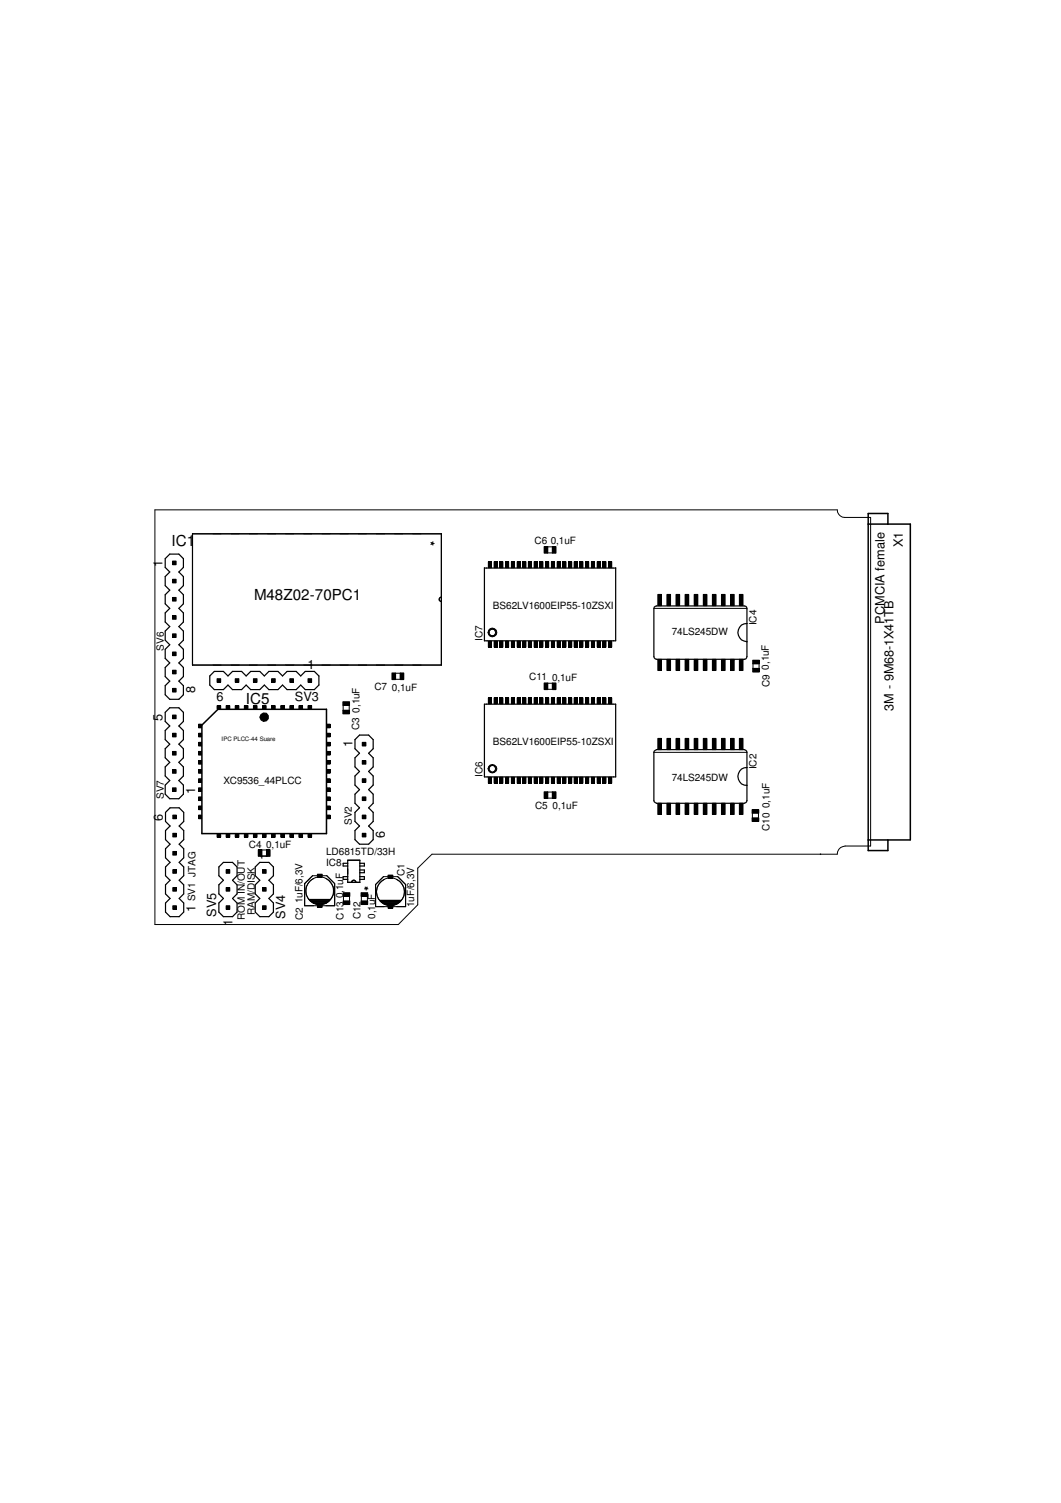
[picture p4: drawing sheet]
<svg xmlns="http://www.w3.org/2000/svg" width="148mm" height="210mm" viewBox="0 0 148 210" stroke-linecap="round" stroke-linejoin="round" font-family="sans-serif">
<g fill="none" stroke="#000" stroke-width=".17">
<path d="M23.1 78l.6-.6h1.3l.6 .6v1.2l-.6 .7 .6 .6v1.3l-.6 .6 .6 .7v1.2l-.6 .7 .6 .6v1.3l-.6 .6 .6 .6v1.3l-.6 .6 .6 .7v1.2l-.6 .7 .6 .6v1.3l-.6 .6 .6 .7v1.2l-.6 .7h-1.3l-.6-.7v-1.2l.6-.7-.6-.6v-1.3l.6-.6-.6-.7v-1.2l.6-.7-.6-.6v-1.3l.6-.6-.6-.6v-1.3l.6-.6-.6-.7v-1.2l.6-.7-.6-.6v-1.3l.6-.6-.6-.7zM26.9 74.5h34.7v18.4h-34.7zM67.6 79.3v10.2h18.4v-10.2M67.6 79.3h18.4M23.1 99.5l.6-.7h1.3l.6 .7v1.3l-.6 .6 .6 .6v1.3l-.6 .6 .6 .7v1.2l-.6 .7 .6 .6v1.3l-.6 .6 .6 .6v1.3l-.6 .6h-1.3l-.6-.6v-1.3l.6-.6-.6-.6v-1.3l.6-.6-.6-.7v-1.2l.6-.7-.6-.6v-1.3l.6-.6-.6-.6zM29.3 94.4l.6-.6h1.3l.6 .6 .7-.6h1.2l.7 .6 .6-.6h1.3l.6 .6 .6-.6h1.3l.7 .6 .6-.6h1.3l.6 .6 .6-.6h1.3l.6 .6v1.3l-.6 .6h-1.3l-.6-.6-.6 .6h-1.3l-.6-.6-.7 .6h-1.3l-.6-.6-.6 .6h-1.3l-.6-.6-.7 .6h-1.2l-.7-.6-.6 .6h-1.3l-.6-.6zM61.6 83.4l-.3 .2v.2l.3 .2M67.6 98.3h18.4v10.2h-18.4zM91.4 84.8l.3-.2 12.4 .1 .2 .3v6.9l-.2 .1-.2 .1-12.4-.1-.2-.3zM104.3 87.1a1.27 1.27 0 0 0-1.3 1.2 1.27 1.27 0 0 0 1.3 1.3M23.7 112.8h1.3l.7 .7v1.2l-.7 .7 .7 .6v1.3l-.7 .6 .7 .6v1.3l-.7 .6 .7 .7v1.2l-.7 .6 .7 .7v1.2l-.7 .7 .7 .6v1.3l-.7 .6h-1.3l-.6-.6v-1.3l.6-.6-.6-.7v-1.2l.6-.7-.6-.6v-1.2l.6-.7-.6-.6v-1.3l.6-.6-.6-.6v-1.3l.6-.6-.6-.7v-1.2zM49.6 103.3l.6-.6h1.3l.6 .6v1.3l-.6 .6 .6 .6v1.3l-.6 .6 .6 .7v1.2l-.6 .7 .6 .6v1.3l-.6 .6 .6 .7v1.2l-.6 .7 .6 .6v1.3l-.6 .6h-1.3l-.6-.6v-1.3l.6-.6-.6-.7v-1.2l.6-.7-.6-.6v-1.3l.6-.6-.6-.7v-1.2l.6-.7-.6-.6v-1.3l.6-.6-.6-.6z"/>
<path d="M91.4 104.9l.3-.2h12.2l.2 .1 .2 .3v6.9l-.4 .2h-12.2l-.2-.1-.2-.3zM104.3 107.2a1.25 1.25 0 0 0-1.3 1.2 1.25 1.25 0 0 0 1.3 1.3M30.6 121.1l.6-.7h1.3l.6 .7v1.2l-.6 .6 .6 .7v1.2l-.6 .7 .6 .6v1.3l-.6 .6h-1.3l-.6-.6v-1.3l.6-.6-.6-.7v-1.2l.6-.7-.6-.6zM35.6 121.1l.7-.7h1.2l.7 .7v1.2l-.7 .6 .7 .7v1.2l-.7 .7 .7 .6v1.3l-.7 .6h-1.2l-.7-.6v-1.3l.7-.6-.7-.7v-1.2l.7-.7-.7-.6zM48.6 120.1h1.6v3.1h-1.6zM48.6 122.4h-.7v.4h.7M48.6 120.6h-.7v.3h.7M49.1 123.2l.2-.3 .4 .2v.1M50.2 122.4h.7v.4h-.7M50.2 120.6h.7v.3h-.7M50.2 121.5h.7v.4h-.7"/>
</g>
<g fill="none" stroke="#000" stroke-width=".14">
<path d="M21.6 71.2h95.3a1.06 1.06 0 0 0 1.1 1.1h3.6v45.9h-3.6a1.12 1.12 0 0 0-1.1 1.1h-56.6l-2 1.9v5.2l-2.7 2.7h-34zM24.1 78.4h.5v.5h-.5zM26.9 74.5h34.7v18.4h-34.7zM68.2 78.4h.4v.9h-.4zM69 78.4h.4v.9h-.4zM69.8 78.4h.4v.9h-.4zM70.6 78.4h.4v.9h-.4zM71.4 78.4h.4v.9h-.4zM72.2 78.4h.4v.9h-.4zM73 78.4h.4v.9h-.4zM73.8 78.4h.4v.9h-.4zM74.6 78.4h.4v.9h-.4z"/>
<path d="M75.4 78.4h.4v.9h-.4zM76 76.3h.5v1h-.5zM76.2 78.4h.4v.9h-.4zM76.5 77.2h.7M76.5 76.4h.7M77 78.4h.4v.9h-.4zM77.1 76.3h.5v1h-.5zM77.8 78.4h.4v.9h-.4zM78.6 78.4h.4v.9h-.4zM79.4 78.4h.4v.9h-.4zM80.2 78.4h.4v.9h-.4zM81 78.4h.4v.9h-.4z"/>
<path d="M81.8 78.4h.4v.9h-.4zM82.6 78.4h.4v.9h-.4zM83.4 78.4h.4v.9h-.4zM84.2 78.4h.4v.9h-.4zM85 78.4h.4v.9h-.4zM24.1 80.9h.5v.5h-.5zM24.1 83.4h.5v.5h-.5zM24.1 86h.5v.5h-.5zM24.1 91.1h.5v.5h-.5zM24.1 88.5h.5v.5h-.5zM24.1 93.6h.5v.5h-.5zM24.1 96.1h.5v.5h-.5z"/>
<path d="M24.1 99.9h.5v.5h-.5zM30.3 98.6h.5v.4h-.5zM30.3 94.8h.5v.5h-.5zM31.6 98.6h.5v.4h-.5zM32.9 98.6h.5v.4h-.5zM32.9 94.8h.5v.5h-.5zM34.1 98.6h.5v.4h-.5zM35.4 98.6h.5v.4h-.5zM35.4 94.8h.5v.5h-.5zM36.7 98.6h.5v.4h-.5zM37.9 98.6h.5v.4h-.5zM37.9 94.8h.5v.5h-.5z"/>
<path d="M39.2 98.6h.5v.4h-.5zM40.5 98.6h.5v.4h-.5zM40.5 94.8h.5v.5h-.5zM41.7 98.6h.5v.4h-.5zM43 98.6h.5v.4h-.5zM43 94.8h.5v.5h-.5zM47.9 98h.9v.5h-.9zM47.9 99.2h.9v.5h-.9zM47.9 98.5v.7M48.8 98.5v.7M54.7 94h.5v.9h-.5zM55.2 94.9h.7"/>
<path d="M55.2 94h.7M55.9 94h.5v.9h-.5zM61.6 83.4l-.3 .2v.2l.3 .2M68.2 97.5h.4v.8h-.4zM68.2 89.5h.4v.9h-.4zM68.5 87.8a.62 .62 0 0 1 .8 .3 .62 .62 0 0 1-.4 .8 .62 .62 0 0 1-.7-.6h.1a.47 .47 0 0 1 .4-.4 .47 .47 0 0 1 .5 .4l-.1 .3a.46 .46 0 0 1-.5 .2 .46 .46 0 0 1-.3-.5h-.1v-.3zM69 97.5h.4v.8h-.4zM69 89.5h.4v.9h-.4zM69.8 97.5h.4v.8h-.4zM69.8 89.5h.4v.9h-.4zM70.6 97.5h.4v.8h-.4zM70.6 89.5h.4v.9h-.4z"/>
<path d="M71.4 97.5h.4v.8h-.4zM71.4 89.5h.4v.9h-.4zM72.2 97.5h.4v.8h-.4zM72.2 89.5h.4v.9h-.4zM73 97.5h.4v.8h-.4zM73 89.5h.4v.9h-.4zM73.8 97.5h.4v.8h-.4zM73.8 89.5h.4v.9h-.4zM74.6 97.5h.4v.8h-.4zM74.6 89.5h.4v.9h-.4zM75.4 97.5h.4v.8h-.4zM75.4 89.5h.4v.9h-.4z"/>
<path d="M76 95.4h.5v.9h-.5zM76.2 97.5h.4v.8h-.4zM76.2 89.5h.4v.9h-.4zM76.5 96.3h.7M76.5 95.4h.7M77 97.5h.4v.8h-.4zM77 89.5h.4v.9h-.4zM77.1 95.4h.5v.9h-.5zM77.8 97.5h.4v.8h-.4zM77.8 89.5h.4v.9h-.4zM78.6 97.5h.4v.8h-.4zM78.6 89.5h.4v.9h-.4z"/>
<path d="M79.4 97.5h.4v.8h-.4zM79.4 89.5h.4v.9h-.4zM80.2 97.5h.4v.8h-.4zM80.2 89.5h.4v.9h-.4zM81 97.5h.4v.8h-.4zM81 89.5h.4v.9h-.4zM81.8 97.5h.4v.8h-.4zM81.8 89.5h.4v.9h-.4zM82.6 97.5h.4v.8h-.4zM82.6 89.5h.4v.9h-.4zM83.4 97.5h.4v.8h-.4zM83.4 89.5h.4v.9h-.4z"/>
<path d="M84.2 97.5h.4v.8h-.4zM84.2 89.5h.4v.9h-.4zM85 97.5h.4v.8h-.4zM85 89.5h.4v.9h-.4zM91.4 85h12.9M91.9 92.1h.5v.1h-.5zM91.9 92.2h.5v1.4h-.5zM91.9 84.5h.5v.1h-.5zM91.9 83h.5v1.5h-.5zM93.1 92.1h.5v.1h-.5zM93.1 92.2h.5v1.4h-.5zM93.1 84.5h.5v.1h-.5z"/>
<path d="M93.1 83h.5v1.5h-.5zM94.4 84.5h.5v.1h-.5zM94.4 83h.5v1.5h-.5zM94.4 92.1h.5v.1h-.5zM94.4 92.2h.5v1.4h-.5zM95.7 84.5h.5v.1h-.5zM95.7 83h.5v1.5h-.5zM95.7 92.1h.5v.1h-.5zM95.7 92.2h.5v1.4h-.5zM96.9 84.5h.6v.1h-.6zM96.9 83h.6v1.5h-.6zM96.9 92.1h.6v.1h-.6z"/>
<path d="M96.9 92.2h.6v1.4h-.6zM98.2 83h.5v1.5h-.5zM98.2 84.5h.5v.1h-.5zM98.2 92.1h.5v.1h-.5zM98.2 92.2h.5v1.4h-.5zM99.5 84.5h.5v.1h-.5zM99.5 83h.5v1.5h-.5zM99.5 92.1h.5v.1h-.5zM99.5 92.2h.5v1.4h-.5zM100.8 84.5h.5v.1h-.5zM100.8 83h.5v1.5h-.5zM100.8 92.1h.5v.1h-.5z"/>
<path d="M100.8 92.2h.5v1.4h-.5zM102 84.5h.5v.1h-.5zM102 83h.5v1.5h-.5zM102 92.1h.5v.1h-.5zM102 92.2h.5v1.4h-.5zM103.3 84.5h.5v.1h-.5zM103.3 83h.5v1.5h-.5zM103.3 92.2h.5v1.4h-.5zM103.3 92.1h.5v.1h-.5zM105.1 92.2h.9v.5h-.9zM105.1 93.3h.9v.6h-.9zM105.2 92.7v.7"/>
<path d="M106 92.7v.7M24.1 107.5h.5v.5h-.5zM24.1 110h.5v.5h-.5zM24.1 104.9h.5v.6h-.5zM24.1 102.4h.5v.5h-.5zM24.1 116.4h.5v.5h-.5zM24.1 118.9h.5v.5h-.5zM24.1 113.8h.5v.5h-.5zM27.7 101.1h.5v.5h-.5zM27.7 102.4h.5v.5h-.5zM27.7 103.7h.5v.5h-.5zM27.7 104.9h.5v.6h-.5z"/>
<path d="M27.7 106.2h.5v.5h-.5zM27.7 107.5h.5v.5h-.5zM27.7 108.8h.5v.5h-.5zM27.7 110h.5v.5h-.5zM27.7 111.3h.5v.5h-.5zM27.7 112.6h.5v.5h-.5zM27.7 113.8h.5v.5h-.5zM30.3 116.5h.5v.4h-.5zM31.6 116.5h.5v.4h-.5zM32.9 116.5h.5v.4h-.5zM34.1 116.5h.5v.4h-.5zM35.4 116.5h.5v.4h-.5z"/>
<path d="M36.1 118.7h.5v.9h-.5zM36.5 118.7h.8M36.5 119.5h.8M36.7 116.5h.5v.4h-.5zM37.2 118.7h.5v.9h-.5zM37.9 116.5h.5v.4h-.5zM39.2 116.5h.5v.4h-.5zM40.5 116.5h.5v.4h-.5zM41.7 116.5h.5v.4h-.5zM43 116.5h.5v.4h-.5zM45.7 113.8h.4v.5h-.4zM45.7 112.6h.4v.5h-.4z"/>
<path d="M45.7 111.3h.4v.5h-.4zM45.7 110h.4v.5h-.4zM45.7 108.8h.4v.5h-.4zM45.7 107.5h.4v.5h-.4zM45.7 106.2h.4v.5h-.4zM45.7 104.9h.4v.6h-.4zM45.7 103.7h.4v.5h-.4zM45.7 102.4h.4v.5h-.4zM45.7 101.1h.4v.5h-.4zM50.6 106.2h.5v.5h-.5zM50.6 103.7h.5v.5h-.5zM50.6 108.8h.5v.5h-.5z"/>
<path d="M50.6 113.8h.5v.5h-.5zM50.6 111.3h.5v.5h-.5zM50.6 116.4h.5v.5h-.5zM68.2 108.5h.4v.9h-.4zM68.5 106.8a.61 .61 0 0 1 .8 .4 .61 .61 0 0 1-.4 .8 .61 .61 0 0 1-.7-.6h.1a.46 .46 0 0 1 .4-.5 .46 .46 0 0 1 .5 .5 .46 .46 0 0 1-.5 .4l-.2-.1-.2-.3h-.1v-.3zM69 108.5h.4v.9h-.4zM69.8 108.5h.4v.9h-.4zM70.6 108.5h.4v.9h-.4zM71.4 108.5h.4v.9h-.4zM72.2 108.5h.4v.9h-.4zM73 108.5h.4v.9h-.4zM73.8 108.5h.4v.9h-.4z"/>
<path d="M74.6 108.5h.4v.9h-.4zM75.4 108.5h.4v.9h-.4zM76 110.6h.5v.9h-.5zM76.2 108.5h.4v.9h-.4zM76.5 110.6h.7M76.5 111.5h.7M77 108.5h.4v.9h-.4zM77.1 110.6h.5v.9h-.5zM77.8 108.5h.4v.9h-.4zM78.6 108.5h.4v.9h-.4zM79.4 108.5h.4v.9h-.4zM80.2 108.5h.4v.9h-.4z"/>
<path d="M81 108.5h.4v.9h-.4zM81.8 108.5h.4v.9h-.4zM82.6 108.5h.4v.9h-.4zM83.4 108.5h.4v.9h-.4zM84.2 108.5h.4v.9h-.4zM85 108.5h.4v.9h-.4zM91.4 105.1h12.9M91.9 112.2h.5v.1h-.5zM91.9 112.3h.5v1.4h-.5zM91.9 104.6h.5v.1h-.5zM91.9 103.1h.5v1.5h-.5zM93.1 112.2h.5v.1h-.5z"/>
<path d="M93.1 112.3h.5v1.4h-.5zM93.1 104.6h.5v.1h-.5zM93.1 103.1h.5v1.5h-.5zM94.4 104.6h.5v.1h-.5zM94.4 103.1h.5v1.5h-.5zM94.4 112.2h.5v.1h-.5zM94.4 112.3h.5v1.4h-.5zM95.7 104.6h.5v.1h-.5zM95.7 103.1h.5v1.5h-.5zM95.7 112.2h.5v.1h-.5zM95.7 112.3h.5v1.4h-.5zM96.9 104.6h.6v.1h-.6z"/>
<path d="M96.9 103.1h.6v1.5h-.6zM96.9 112.2h.6v.1h-.6zM96.9 112.3h.6v1.4h-.6zM98.2 103.1h.5v1.5h-.5zM98.2 104.6h.5v.1h-.5zM98.2 112.2h.5v.1h-.5zM98.2 112.3h.5v1.4h-.5zM99.5 104.6h.5v.1h-.5zM99.5 103.1h.5v1.5h-.5zM99.5 112.2h.5v.1h-.5zM99.5 112.3h.5v1.4h-.5zM100.8 104.6h.5v.1h-.5z"/>
<path d="M100.8 103.1h.5v1.5h-.5zM100.8 112.2h.5v.1h-.5zM100.8 112.3h.5v1.4h-.5zM102 104.6h.5v.1h-.5zM102 103.1h.5v1.5h-.5zM102 112.2h.5v.1h-.5zM102 112.3h.5v1.4h-.5zM103.3 104.6h.5v.1h-.5zM103.3 103.1h.5v1.5h-.5zM103.3 112.3h.5v1.4h-.5zM103.3 112.2h.5v.1h-.5zM105 114.2h1v.5h-1z"/>
<path d="M105 113.1h1v.5h-1zM105.1 113.5v.8M105.9 113.5v.8M24.1 124h.5v.5h-.5zM24.1 126.5h.5v.5h-.5zM24.1 121.5h.5v.5h-.5zM31.6 124h.5v.5h-.5zM31.6 126.5h.5v.5h-.5zM31.6 121.5h.5v.5h-.5zM36.7 124h.5v.5h-.5zM36.7 121.5h.5v.5h-.5zM36.7 126.5h.5v.5h-.5z"/>
<path d="M43.1 125.6h3M43.2 125.6h2.9a1.86 1.86 0 0 1-2.9 0zM43.2 125.7h2.8M43.3 125.7h2.6M43.4 125.8h2.5M43.4 125.9h2.4M43.5 125.9h2.3M43.6 125.9h2.1M43.6 122.3h2l1.1 1.1v3.1h-4.2v-3.1zM43.6 126h2M43.7 126.1h1.9M43.8 126.1h1.7"/>
<path d="M43.8 122.7a1.92 1.92 0 0 0-1.1 1.7 1.92 1.92 0 0 0 1.1 1.8M43.9 126.2h1.5M44.1 126.2h1.1M44.3 126.2h.8M44.3 126.3h.7v.4h-.7zM44.3 122.1h.7v.4h-.7zM45.5 122.7a1.95 1.95 0 0 1 0 3.5M47.9 124.7h1v.5h-1zM47.9 125.8h1v.5h-1zM48 125.1v.8M48.8 125.1v.8M50.4 124.7h1v.5h-1z"/>
<path d="M50.4 125.8h1v.5h-1zM50.5 125.1v.8M51.3 125.1v.8M53 125.7h3M53.1 125.8h2.8a1.8 1.8 0 0 1-2.8 0zM53.1 125.8h2.8M53.2 125.9h2.7M53.3 125.9h2.5M53.4 126h2.3M53.4 126.1h2.2M53.5 126.1h2M53.6 122.4h1.9l1.1 1.1v3.1h-4.1v-3.1z"/>
<path d="M53.6 126.2h1.9M53.7 122.8a1.92 1.92 0 0 0-1.1 1.7 1.92 1.92 0 0 0 1.1 1.8M53.7 126.2h1.6M53.9 126.3h1.3M54.1 126.4h.9M54.2 126.4h.7v.4h-.7zM54.2 122.2h.7v.4h-.7zM55.4 122.8a1.92 1.92 0 0 1 1.1 1.7 1.92 1.92 0 0 1-1.1 1.8"/>
<circle cx="36.9" cy="100.1" r=".62"/>
<circle cx="44.7" cy="124.4" r="1.94"/>
<circle cx="54.5" cy="124.5" r="1.94"/>
</g>
<path d="M121.2 73.2h5.9v44.1M124 73.2v-1.5h-2.8v47.1h2.8v-1.5M28.2 101.3l2.2-2.2h15.2v17.3h-17.4zM121.2 117.3h5.9" fill="none" stroke="#000" stroke-width=".21"/>
<g fill="#000">
<path d="M24.1 78.4h.5v.5h-.5z" fill-rule="evenodd"/>
<path d="M68.2 78.4h.4v.9h-.4z" fill-rule="evenodd"/>
<path d="M69 78.4h.4v.9h-.4z" fill-rule="evenodd"/>
<path d="M69.8 78.4h.4v.9h-.4z" fill-rule="evenodd"/>
<path d="M70.6 78.4h.4v.9h-.4z" fill-rule="evenodd"/>
<path d="M71.4 78.4h.4v.9h-.4z" fill-rule="evenodd"/>
<path d="M72.2 78.4h.4v.9h-.4z" fill-rule="evenodd"/>
<path d="M73 78.4h.4v.9h-.4z" fill-rule="evenodd"/>
<path d="M73.8 78.4h.4v.9h-.4z" fill-rule="evenodd"/>
<path d="M74.6 78.4h.4v.9h-.4z" fill-rule="evenodd"/>
<path d="M75.4 78.4h.4v.9h-.4z" fill-rule="evenodd"/>
<path d="M76 76.3h.5v1h-.5z" fill-rule="evenodd"/>
<path d="M76.2 78.4h.4v.9h-.4z" fill-rule="evenodd"/>
<path d="M77 78.4h.4v.9h-.4z" fill-rule="evenodd"/>
<path d="M77.1 76.3h.5v1h-.5z" fill-rule="evenodd"/>
<path d="M77.8 78.4h.4v.9h-.4z" fill-rule="evenodd"/>
<path d="M78.6 78.4h.4v.9h-.4z" fill-rule="evenodd"/>
<path d="M79.4 78.4h.4v.9h-.4z" fill-rule="evenodd"/>
<path d="M80.2 78.4h.4v.9h-.4z" fill-rule="evenodd"/>
<path d="M81 78.4h.4v.9h-.4z" fill-rule="evenodd"/>
<path d="M81.8 78.4h.4v.9h-.4z" fill-rule="evenodd"/>
<path d="M82.6 78.4h.4v.9h-.4z" fill-rule="evenodd"/>
<path d="M83.4 78.4h.4v.9h-.4z" fill-rule="evenodd"/>
<path d="M84.2 78.4h.4v.9h-.4z" fill-rule="evenodd"/>
<path d="M85 78.4h.4v.9h-.4z" fill-rule="evenodd"/>
<path d="M24.1 80.9h.5v.5h-.5z" fill-rule="evenodd"/>
<path d="M24.1 83.4h.5v.5h-.5z" fill-rule="evenodd"/>
<path d="M24.1 86h.5v.5h-.5z" fill-rule="evenodd"/>
<path d="M24.1 91.1h.5v.5h-.5z" fill-rule="evenodd"/>
<path d="M24.1 88.5h.5v.5h-.5z" fill-rule="evenodd"/>
<path d="M24.1 93.6h.5v.5h-.5z" fill-rule="evenodd"/>
<path d="M24.1 96.1h.5v.5h-.5z" fill-rule="evenodd"/>
<path d="M30.3 98.6h.5v.4h-.5z" fill-rule="evenodd"/>
<path d="M30.3 94.8h.5v.5h-.5z" fill-rule="evenodd"/>
<path d="M31.6 98.6h.5v.4h-.5z" fill-rule="evenodd"/>
<path d="M32.9 98.6h.5v.4h-.5z" fill-rule="evenodd"/>
<path d="M32.9 94.8h.5v.5h-.5z" fill-rule="evenodd"/>
<path d="M34.1 98.6h.5v.4h-.5z" fill-rule="evenodd"/>
<path d="M35.4 98.6h.5v.4h-.5z" fill-rule="evenodd"/>
<path d="M35.4 94.8h.5v.5h-.5z" fill-rule="evenodd"/>
<path d="M36.7 98.6h.5v.4h-.5z" fill-rule="evenodd"/>
<path d="M37.9 98.6h.5v.4h-.5z" fill-rule="evenodd"/>
<path d="M37.9 94.8h.5v.5h-.5z" fill-rule="evenodd"/>
<path d="M39.2 98.6h.5v.4h-.5z" fill-rule="evenodd"/>
<path d="M40.5 98.6h.5v.4h-.5z" fill-rule="evenodd"/>
<path d="M40.5 94.8h.5v.5h-.5z" fill-rule="evenodd"/>
<path d="M41.7 98.6h.5v.4h-.5z" fill-rule="evenodd"/>
<path d="M43 98.6h.5v.4h-.5z" fill-rule="evenodd"/>
<path d="M43 94.8h.5v.5h-.5z" fill-rule="evenodd"/>
<path d="M47.9 98h.9v.5h-.9z" fill-rule="evenodd"/>
<path d="M47.9 99.2h.9v.5h-.9z" fill-rule="evenodd"/>
<path d="M54.7 94h.5v.9h-.5z" fill-rule="evenodd"/>
<path d="M55.9 94h.5v.9h-.5z" fill-rule="evenodd"/>
<path d="M68.5 87.8a.62 .62 0 0 1 .8 .3 .62 .62 0 0 1-.4 .8 .62 .62 0 0 1-.7-.6h.1a.47 .47 0 0 1 .4-.4 .47 .47 0 0 1 .5 .4l-.1 .3a.46 .46 0 0 1-.5 .2 .46 .46 0 0 1-.3-.5h-.1v-.3z" fill-rule="evenodd"/>
<path d="M68.2 97.5h.4v.8h-.4z" fill-rule="evenodd"/>
<path d="M68.2 89.5h.4v.9h-.4z" fill-rule="evenodd"/>
<path d="M69 97.5h.4v.8h-.4z" fill-rule="evenodd"/>
<path d="M69 89.5h.4v.9h-.4z" fill-rule="evenodd"/>
<path d="M69.8 97.5h.4v.8h-.4z" fill-rule="evenodd"/>
<path d="M69.8 89.5h.4v.9h-.4z" fill-rule="evenodd"/>
<path d="M70.6 97.5h.4v.8h-.4z" fill-rule="evenodd"/>
<path d="M70.6 89.5h.4v.9h-.4z" fill-rule="evenodd"/>
<path d="M71.4 97.5h.4v.8h-.4z" fill-rule="evenodd"/>
<path d="M71.4 89.5h.4v.9h-.4z" fill-rule="evenodd"/>
<path d="M72.2 97.5h.4v.8h-.4z" fill-rule="evenodd"/>
<path d="M72.2 89.5h.4v.9h-.4z" fill-rule="evenodd"/>
<path d="M73 97.5h.4v.8h-.4z" fill-rule="evenodd"/>
<path d="M73 89.5h.4v.9h-.4z" fill-rule="evenodd"/>
<path d="M73.8 97.5h.4v.8h-.4z" fill-rule="evenodd"/>
<path d="M73.8 89.5h.4v.9h-.4z" fill-rule="evenodd"/>
<path d="M74.6 97.5h.4v.8h-.4z" fill-rule="evenodd"/>
<path d="M74.6 89.5h.4v.9h-.4z" fill-rule="evenodd"/>
<path d="M75.4 97.5h.4v.8h-.4z" fill-rule="evenodd"/>
<path d="M75.4 89.5h.4v.9h-.4z" fill-rule="evenodd"/>
<path d="M76 95.4h.5v.9h-.5z" fill-rule="evenodd"/>
<path d="M76.2 97.5h.4v.8h-.4z" fill-rule="evenodd"/>
<path d="M76.2 89.5h.4v.9h-.4z" fill-rule="evenodd"/>
<path d="M77 97.5h.4v.8h-.4z" fill-rule="evenodd"/>
<path d="M77 89.5h.4v.9h-.4z" fill-rule="evenodd"/>
<path d="M77.1 95.4h.5v.9h-.5z" fill-rule="evenodd"/>
<path d="M77.8 97.5h.4v.8h-.4z" fill-rule="evenodd"/>
<path d="M77.8 89.5h.4v.9h-.4z" fill-rule="evenodd"/>
<path d="M78.6 97.5h.4v.8h-.4z" fill-rule="evenodd"/>
<path d="M78.6 89.5h.4v.9h-.4z" fill-rule="evenodd"/>
<path d="M79.4 97.5h.4v.8h-.4z" fill-rule="evenodd"/>
<path d="M79.4 89.5h.4v.9h-.4z" fill-rule="evenodd"/>
<path d="M80.2 97.5h.4v.8h-.4z" fill-rule="evenodd"/>
<path d="M80.2 89.5h.4v.9h-.4z" fill-rule="evenodd"/>
<path d="M81 97.5h.4v.8h-.4z" fill-rule="evenodd"/>
<path d="M81 89.5h.4v.9h-.4z" fill-rule="evenodd"/>
<path d="M81.8 97.5h.4v.8h-.4z" fill-rule="evenodd"/>
<path d="M81.8 89.5h.4v.9h-.4z" fill-rule="evenodd"/>
<path d="M82.6 97.5h.4v.8h-.4z" fill-rule="evenodd"/>
<path d="M82.6 89.5h.4v.9h-.4z" fill-rule="evenodd"/>
<path d="M83.4 97.5h.4v.8h-.4z" fill-rule="evenodd"/>
<path d="M83.4 89.5h.4v.9h-.4z" fill-rule="evenodd"/>
<path d="M84.2 97.5h.4v.8h-.4z" fill-rule="evenodd"/>
<path d="M84.2 89.5h.4v.9h-.4z" fill-rule="evenodd"/>
<path d="M85 97.5h.4v.8h-.4z" fill-rule="evenodd"/>
<path d="M85 89.5h.4v.9h-.4z" fill-rule="evenodd"/>
<path d="M91.9 92.1h.5v.1h-.5z" fill-rule="evenodd"/>
<path d="M91.9 92.2h.5v1.4h-.5z" fill-rule="evenodd"/>
<path d="M91.9 84.5h.5v.1h-.5z" fill-rule="evenodd"/>
<path d="M91.9 83h.5v1.5h-.5z" fill-rule="evenodd"/>
<path d="M93.1 92.1h.5v.1h-.5z" fill-rule="evenodd"/>
<path d="M93.1 92.2h.5v1.4h-.5z" fill-rule="evenodd"/>
<path d="M93.1 84.5h.5v.1h-.5z" fill-rule="evenodd"/>
<path d="M93.1 83h.5v1.5h-.5z" fill-rule="evenodd"/>
<path d="M94.4 84.5h.5v.1h-.5z" fill-rule="evenodd"/>
<path d="M94.4 83h.5v1.5h-.5z" fill-rule="evenodd"/>
<path d="M94.4 92.1h.5v.1h-.5z" fill-rule="evenodd"/>
<path d="M94.4 92.2h.5v1.4h-.5z" fill-rule="evenodd"/>
<path d="M95.7 84.5h.5v.1h-.5z" fill-rule="evenodd"/>
<path d="M95.7 83h.5v1.5h-.5z" fill-rule="evenodd"/>
<path d="M95.7 92.1h.5v.1h-.5z" fill-rule="evenodd"/>
<path d="M95.7 92.2h.5v1.4h-.5z" fill-rule="evenodd"/>
<path d="M96.9 84.5h.6v.1h-.6z" fill-rule="evenodd"/>
<path d="M96.9 83h.6v1.5h-.6z" fill-rule="evenodd"/>
<path d="M96.9 92.1h.6v.1h-.6z" fill-rule="evenodd"/>
<path d="M96.9 92.2h.6v1.4h-.6z" fill-rule="evenodd"/>
<path d="M98.2 83h.5v1.5h-.5z" fill-rule="evenodd"/>
<path d="M98.2 84.5h.5v.1h-.5z" fill-rule="evenodd"/>
<path d="M98.2 92.1h.5v.1h-.5z" fill-rule="evenodd"/>
<path d="M98.2 92.2h.5v1.4h-.5z" fill-rule="evenodd"/>
<path d="M99.5 84.5h.5v.1h-.5z" fill-rule="evenodd"/>
<path d="M99.5 83h.5v1.5h-.5z" fill-rule="evenodd"/>
<path d="M99.5 92.1h.5v.1h-.5z" fill-rule="evenodd"/>
<path d="M99.5 92.2h.5v1.4h-.5z" fill-rule="evenodd"/>
<path d="M100.8 84.5h.5v.1h-.5z" fill-rule="evenodd"/>
<path d="M100.8 83h.5v1.5h-.5z" fill-rule="evenodd"/>
<path d="M100.8 92.1h.5v.1h-.5z" fill-rule="evenodd"/>
<path d="M100.8 92.2h.5v1.4h-.5z" fill-rule="evenodd"/>
<path d="M102 84.5h.5v.1h-.5z" fill-rule="evenodd"/>
<path d="M102 83h.5v1.5h-.5z" fill-rule="evenodd"/>
<path d="M102 92.1h.5v.1h-.5z" fill-rule="evenodd"/>
<path d="M102 92.2h.5v1.4h-.5z" fill-rule="evenodd"/>
<path d="M103.3 84.5h.5v.1h-.5z" fill-rule="evenodd"/>
<path d="M103.3 83h.5v1.5h-.5z" fill-rule="evenodd"/>
<path d="M103.3 92.2h.5v1.4h-.5z" fill-rule="evenodd"/>
<path d="M103.3 92.1h.5v.1h-.5z" fill-rule="evenodd"/>
<path d="M105.1 92.2h.9v.5h-.9z" fill-rule="evenodd"/>
<path d="M105.1 93.3h.9v.6h-.9z" fill-rule="evenodd"/>
<path d="M24.1 107.5h.5v.5h-.5z" fill-rule="evenodd"/>
<path d="M24.1 110h.5v.5h-.5z" fill-rule="evenodd"/>
<path d="M24.1 104.9h.5v.6h-.5z" fill-rule="evenodd"/>
<path d="M24.1 99.9h.5v.5h-.5z" fill-rule="evenodd"/>
<path d="M24.1 102.4h.5v.5h-.5z" fill-rule="evenodd"/>
<path d="M24.1 116.4h.5v.5h-.5z" fill-rule="evenodd"/>
<path d="M24.1 118.9h.5v.5h-.5z" fill-rule="evenodd"/>
<path d="M24.1 113.8h.5v.5h-.5z" fill-rule="evenodd"/>
<path d="M27.7 101.1h.5v.5h-.5z" fill-rule="evenodd"/>
<path d="M27.7 102.4h.5v.5h-.5z" fill-rule="evenodd"/>
<path d="M27.7 103.7h.5v.5h-.5z" fill-rule="evenodd"/>
<path d="M27.7 104.9h.5v.6h-.5z" fill-rule="evenodd"/>
<path d="M27.7 106.2h.5v.5h-.5z" fill-rule="evenodd"/>
<path d="M27.7 107.5h.5v.5h-.5z" fill-rule="evenodd"/>
<path d="M27.7 108.8h.5v.5h-.5z" fill-rule="evenodd"/>
<path d="M27.7 110h.5v.5h-.5z" fill-rule="evenodd"/>
<path d="M27.7 111.3h.5v.5h-.5z" fill-rule="evenodd"/>
<path d="M27.7 112.6h.5v.5h-.5z" fill-rule="evenodd"/>
<path d="M27.7 113.8h.5v.5h-.5z" fill-rule="evenodd"/>
<path d="M30.3 116.5h.5v.4h-.5z" fill-rule="evenodd"/>
<path d="M31.6 116.5h.5v.4h-.5z" fill-rule="evenodd"/>
<path d="M32.9 116.5h.5v.4h-.5z" fill-rule="evenodd"/>
<path d="M34.1 116.5h.5v.4h-.5z" fill-rule="evenodd"/>
<path d="M35.4 116.5h.5v.4h-.5z" fill-rule="evenodd"/>
<path d="M36.1 118.7h.5v.9h-.5z" fill-rule="evenodd"/>
<path d="M36.7 116.5h.5v.4h-.5z" fill-rule="evenodd"/>
<path d="M37.2 118.7h.5v.9h-.5z" fill-rule="evenodd"/>
<path d="M37.9 116.5h.5v.4h-.5z" fill-rule="evenodd"/>
<path d="M39.2 116.5h.5v.4h-.5z" fill-rule="evenodd"/>
<path d="M40.5 116.5h.5v.4h-.5z" fill-rule="evenodd"/>
<path d="M41.7 116.5h.5v.4h-.5z" fill-rule="evenodd"/>
<path d="M43 116.5h.5v.4h-.5z" fill-rule="evenodd"/>
<path d="M45.7 113.8h.4v.5h-.4z" fill-rule="evenodd"/>
<path d="M45.7 112.6h.4v.5h-.4z" fill-rule="evenodd"/>
<path d="M45.7 111.3h.4v.5h-.4z" fill-rule="evenodd"/>
<path d="M45.7 110h.4v.5h-.4z" fill-rule="evenodd"/>
<path d="M45.7 108.8h.4v.5h-.4z" fill-rule="evenodd"/>
<path d="M45.7 107.5h.4v.5h-.4z" fill-rule="evenodd"/>
<path d="M45.7 106.2h.4v.5h-.4z" fill-rule="evenodd"/>
<path d="M45.7 104.9h.4v.6h-.4z" fill-rule="evenodd"/>
<path d="M45.7 103.7h.4v.5h-.4z" fill-rule="evenodd"/>
<path d="M45.7 102.4h.4v.5h-.4z" fill-rule="evenodd"/>
<path d="M45.7 101.1h.4v.5h-.4z" fill-rule="evenodd"/>
<path d="M50.6 106.2h.5v.5h-.5z" fill-rule="evenodd"/>
<path d="M50.6 103.7h.5v.5h-.5z" fill-rule="evenodd"/>
<path d="M50.6 108.8h.5v.5h-.5z" fill-rule="evenodd"/>
<path d="M50.6 113.8h.5v.5h-.5z" fill-rule="evenodd"/>
<path d="M50.6 111.3h.5v.5h-.5z" fill-rule="evenodd"/>
<path d="M50.6 116.4h.5v.5h-.5z" fill-rule="evenodd"/>
<path d="M68.5 106.8a.61 .61 0 0 1 .8 .4 .61 .61 0 0 1-.4 .8 .61 .61 0 0 1-.7-.6h.1a.46 .46 0 0 1 .4-.5 .46 .46 0 0 1 .5 .5 .46 .46 0 0 1-.5 .4l-.2-.1-.2-.3h-.1v-.3z" fill-rule="evenodd"/>
<path d="M68.2 108.5h.4v.9h-.4z" fill-rule="evenodd"/>
<path d="M69 108.5h.4v.9h-.4z" fill-rule="evenodd"/>
<path d="M69.8 108.5h.4v.9h-.4z" fill-rule="evenodd"/>
<path d="M70.6 108.5h.4v.9h-.4z" fill-rule="evenodd"/>
<path d="M71.4 108.5h.4v.9h-.4z" fill-rule="evenodd"/>
<path d="M72.2 108.5h.4v.9h-.4z" fill-rule="evenodd"/>
<path d="M73 108.5h.4v.9h-.4z" fill-rule="evenodd"/>
<path d="M73.8 108.5h.4v.9h-.4z" fill-rule="evenodd"/>
<path d="M74.6 108.5h.4v.9h-.4z" fill-rule="evenodd"/>
<path d="M75.4 108.5h.4v.9h-.4z" fill-rule="evenodd"/>
<path d="M76 110.6h.5v.9h-.5z" fill-rule="evenodd"/>
<path d="M76.2 108.5h.4v.9h-.4z" fill-rule="evenodd"/>
<path d="M77 108.5h.4v.9h-.4z" fill-rule="evenodd"/>
<path d="M77.1 110.6h.5v.9h-.5z" fill-rule="evenodd"/>
<path d="M77.8 108.5h.4v.9h-.4z" fill-rule="evenodd"/>
<path d="M78.6 108.5h.4v.9h-.4z" fill-rule="evenodd"/>
<path d="M79.4 108.5h.4v.9h-.4z" fill-rule="evenodd"/>
<path d="M80.2 108.5h.4v.9h-.4z" fill-rule="evenodd"/>
<path d="M81 108.5h.4v.9h-.4z" fill-rule="evenodd"/>
<path d="M81.8 108.5h.4v.9h-.4z" fill-rule="evenodd"/>
<path d="M82.6 108.5h.4v.9h-.4z" fill-rule="evenodd"/>
<path d="M83.4 108.5h.4v.9h-.4z" fill-rule="evenodd"/>
<path d="M84.2 108.5h.4v.9h-.4z" fill-rule="evenodd"/>
<path d="M85 108.5h.4v.9h-.4z" fill-rule="evenodd"/>
<path d="M91.9 112.2h.5v.1h-.5z" fill-rule="evenodd"/>
<path d="M91.9 112.3h.5v1.4h-.5z" fill-rule="evenodd"/>
<path d="M91.9 104.6h.5v.1h-.5z" fill-rule="evenodd"/>
<path d="M91.9 103.1h.5v1.5h-.5z" fill-rule="evenodd"/>
<path d="M93.1 112.2h.5v.1h-.5z" fill-rule="evenodd"/>
<path d="M93.1 112.3h.5v1.4h-.5z" fill-rule="evenodd"/>
<path d="M93.1 104.6h.5v.1h-.5z" fill-rule="evenodd"/>
<path d="M93.1 103.1h.5v1.5h-.5z" fill-rule="evenodd"/>
<path d="M94.4 104.6h.5v.1h-.5z" fill-rule="evenodd"/>
<path d="M94.4 103.1h.5v1.5h-.5z" fill-rule="evenodd"/>
<path d="M94.4 112.2h.5v.1h-.5z" fill-rule="evenodd"/>
<path d="M94.4 112.3h.5v1.4h-.5z" fill-rule="evenodd"/>
<path d="M95.7 104.6h.5v.1h-.5z" fill-rule="evenodd"/>
<path d="M95.7 103.1h.5v1.5h-.5z" fill-rule="evenodd"/>
<path d="M95.7 112.2h.5v.1h-.5z" fill-rule="evenodd"/>
<path d="M95.7 112.3h.5v1.4h-.5z" fill-rule="evenodd"/>
<path d="M96.9 104.6h.6v.1h-.6z" fill-rule="evenodd"/>
<path d="M96.9 103.1h.6v1.5h-.6z" fill-rule="evenodd"/>
<path d="M96.9 112.2h.6v.1h-.6z" fill-rule="evenodd"/>
<path d="M96.9 112.3h.6v1.4h-.6z" fill-rule="evenodd"/>
<path d="M98.2 103.1h.5v1.5h-.5z" fill-rule="evenodd"/>
<path d="M98.2 104.6h.5v.1h-.5z" fill-rule="evenodd"/>
<path d="M98.2 112.2h.5v.1h-.5z" fill-rule="evenodd"/>
<path d="M98.2 112.3h.5v1.4h-.5z" fill-rule="evenodd"/>
<path d="M99.5 104.6h.5v.1h-.5z" fill-rule="evenodd"/>
<path d="M99.5 103.1h.5v1.5h-.5z" fill-rule="evenodd"/>
<path d="M99.5 112.2h.5v.1h-.5z" fill-rule="evenodd"/>
<path d="M99.5 112.3h.5v1.4h-.5z" fill-rule="evenodd"/>
<path d="M100.8 104.6h.5v.1h-.5z" fill-rule="evenodd"/>
<path d="M100.8 103.1h.5v1.5h-.5z" fill-rule="evenodd"/>
<path d="M100.8 112.2h.5v.1h-.5z" fill-rule="evenodd"/>
<path d="M100.8 112.3h.5v1.4h-.5z" fill-rule="evenodd"/>
<path d="M102 104.6h.5v.1h-.5z" fill-rule="evenodd"/>
<path d="M102 103.1h.5v1.5h-.5z" fill-rule="evenodd"/>
<path d="M102 112.2h.5v.1h-.5z" fill-rule="evenodd"/>
<path d="M102 112.3h.5v1.4h-.5z" fill-rule="evenodd"/>
<path d="M103.3 104.6h.5v.1h-.5z" fill-rule="evenodd"/>
<path d="M103.3 103.1h.5v1.5h-.5z" fill-rule="evenodd"/>
<path d="M103.3 112.3h.5v1.4h-.5z" fill-rule="evenodd"/>
<path d="M103.3 112.2h.5v.1h-.5z" fill-rule="evenodd"/>
<path d="M105 114.2h1v.5h-1z" fill-rule="evenodd"/>
<path d="M105 113.1h1v.5h-1z" fill-rule="evenodd"/>
<path d="M24.1 124h.5v.5h-.5z" fill-rule="evenodd"/>
<path d="M24.1 126.5h.5v.5h-.5z" fill-rule="evenodd"/>
<path d="M24.1 121.5h.5v.5h-.5z" fill-rule="evenodd"/>
<path d="M31.6 124h.5v.5h-.5z" fill-rule="evenodd"/>
<path d="M31.6 126.5h.5v.5h-.5z" fill-rule="evenodd"/>
<path d="M31.6 121.5h.5v.5h-.5z" fill-rule="evenodd"/>
<path d="M36.7 124h.5v.5h-.5z" fill-rule="evenodd"/>
<path d="M36.7 121.5h.5v.5h-.5z" fill-rule="evenodd"/>
<path d="M36.7 126.5h.5v.5h-.5z" fill-rule="evenodd"/>
<path d="M44.3 126.3h.7v.4h-.7z" fill-rule="evenodd"/>
<path d="M44.3 122.1h.7v.4h-.7z" fill-rule="evenodd"/>
<path d="M47.9 124.7h1v.5h-1z" fill-rule="evenodd"/>
<path d="M47.9 125.8h1v.5h-1z" fill-rule="evenodd"/>
<path d="M50.4 124.7h1v.5h-1z" fill-rule="evenodd"/>
<path d="M50.4 125.8h1v.5h-1z" fill-rule="evenodd"/>
<path d="M54.2 126.4h.7v.4h-.7z" fill-rule="evenodd"/>
<path d="M54.2 122.2h.7v.4h-.7z" fill-rule="evenodd"/>
<circle cx="36.9" cy="100.1" r=".62"/>
</g>
<g font-size="2.1">
<text x="24" y="76.2">IC1</text>
<text x="35.5" y="83.8">M48Z02-70PC1</text>
<text x="34.3" y="98.3">IC5</text>
</g>
<g font-size="1.8">
<text x="59.4" y="75.5" transform="rotate(90 59.4 75.5)">*</text>
<text x="126.1" y="76.5" transform="rotate(-90 126.1 76.5)">X1</text>
<text x="22.7" y="79.1" transform="rotate(-90 22.7 79.1)">1</text>
<text x="123.5" y="87.1" transform="rotate(-90 123.5 87.1)">PCMCIA female</text>
<text x="42.9" y="93.4">1</text>
<text x="22.7" y="100.8" transform="rotate(-90 22.7 100.8)">5</text>
<text x="27.3" y="96.7" transform="rotate(-90 27.3 96.7)">8</text>
<text x="30.2" y="98">6</text>
<text x="41.2" y="98">SV3</text>
<text x="124.8" y="99.2" transform="rotate(-90 124.8 99.2)">3M - 9M68-1X41TB</text>
<text x="49.2" y="104.3" transform="rotate(-90 49.2 104.3)">1</text>
<text x="27.3" y="110.9" transform="rotate(-90 27.3 110.9)">1</text>
<text x="22.7" y="114.7" transform="rotate(-90 22.7 114.7)">6</text>
<text x="53.8" y="117" transform="rotate(-90 53.8 117)">6</text>
<text x="37.5" y="120.1" transform="rotate(-90 37.5 120.1)">1</text>
<text x="51.5" y="123" transform="rotate(-180 51.5 123)">*</text>
<text x="27.3" y="127.4" transform="rotate(-90 27.3 127.4)">1</text>
<text x="30.2" y="128" transform="rotate(-90 30.2 128)">SV5</text>
<text x="32.5" y="129.3" transform="rotate(-90 32.5 129.3)">1</text>
<text x="39.8" y="128.3" transform="rotate(-90 39.8 128.3)">SV4</text>
</g>
<g font-size="1.4">
<text x="74.6" y="75.9">C6</text>
<text x="76.9" y="75.9">0,1uF</text>
<text x="67.4" y="89.5" transform="rotate(-90 67.4 89.5)">IC7</text>
<text x="68.8" y="85">BS62LV1600EIP55-10ZSXI</text>
<text x="93.8" y="88.7">74LS245DW</text>
<text x="105.7" y="87.3" transform="rotate(-90 105.7 87.3)">IC4</text>
<text x="22.9" y="90.8" transform="rotate(-90 22.9 90.8)">SV6</text>
<text x="73.9" y="95">C11</text>
<text x="77.1" y="95">0,1uF</text>
<text x="107.4" y="93.5" transform="rotate(-90 107.4 93.5)">0,1uF</text>
<text x="107.4" y="95.9" transform="rotate(-90 107.4 95.9)">C9</text>
<text x="50.2" y="101.9" transform="rotate(-90 50.2 101.9)">C3</text>
<text x="50.2" y="99.5" transform="rotate(-90 50.2 99.5)">0,1uF</text>
<text x="52.3" y="96.4">C7</text>
<text x="54.7" y="96.4">0,1uF</text>
<text x="68.8" y="104.1">BS62LV1600EIP55-10ZSXI</text>
<text x="105.7" y="107.4" transform="rotate(-90 105.7 107.4)">IC2</text>
<text x="22.9" y="111.6" transform="rotate(-90 22.9 111.6)">SV7</text>
<text x="31.2" y="109.5">XC9536_44PLCC</text>
<text x="67.4" y="108.5" transform="rotate(-90 67.4 108.5)">IC6</text>
<text x="74.7" y="113">C5</text>
<text x="77.2" y="113">0,1uF</text>
<text x="93.8" y="109.1">74LS245DW</text>
<text x="107.4" y="112.9" transform="rotate(-90 107.4 112.9)">0,1uF</text>
<text x="34.8" y="118.4">C4</text>
<text x="37.2" y="118.4">0,1uF</text>
<text x="45.6" y="119.5">LD6815TD/33H</text>
<text x="49.1" y="115.2" transform="rotate(-90 49.1 115.2)">SV2</text>
<text x="107.4" y="116" transform="rotate(-90 107.4 116)">C10</text>
<text x="27.3" y="125.9" transform="rotate(-90 27.3 125.9)">SV1 JTAG</text>
<text x="45.6" y="120.9">IC8</text>
<text x="47.9" y="125.4" transform="rotate(-90 47.9 125.4)">0,1uF</text>
<text x="56.5" y="122.4" transform="rotate(-90 56.5 122.4)">C1</text>
<text x="34.2" y="128.5" transform="rotate(-90 34.2 128.5)">ROM IN/OUT</text>
<text x="35.6" y="127.8" transform="rotate(-90 35.6 127.8)">RAM/DISK</text>
<text x="42.2" y="126.2" transform="rotate(-90 42.2 126.2)">1uF/6,3V</text>
<text x="42.3" y="128.5" transform="rotate(-90 42.3 128.5)">C2</text>
<text x="48" y="128.4" transform="rotate(-90 48 128.4)">C13</text>
<text x="50.3" y="128.4" transform="rotate(-90 50.3 128.4)">C12</text>
<text x="52.4" y="128.3" transform="rotate(-90 52.4 128.3)">0,1uF</text>
<text x="57.8" y="126.7" transform="rotate(-90 57.8 126.7)">1uF/6,3V</text>
</g>
<text font-size=".8" x="30.9" y="103.5">IPC PLCC-44 Suare</text>
</svg>
